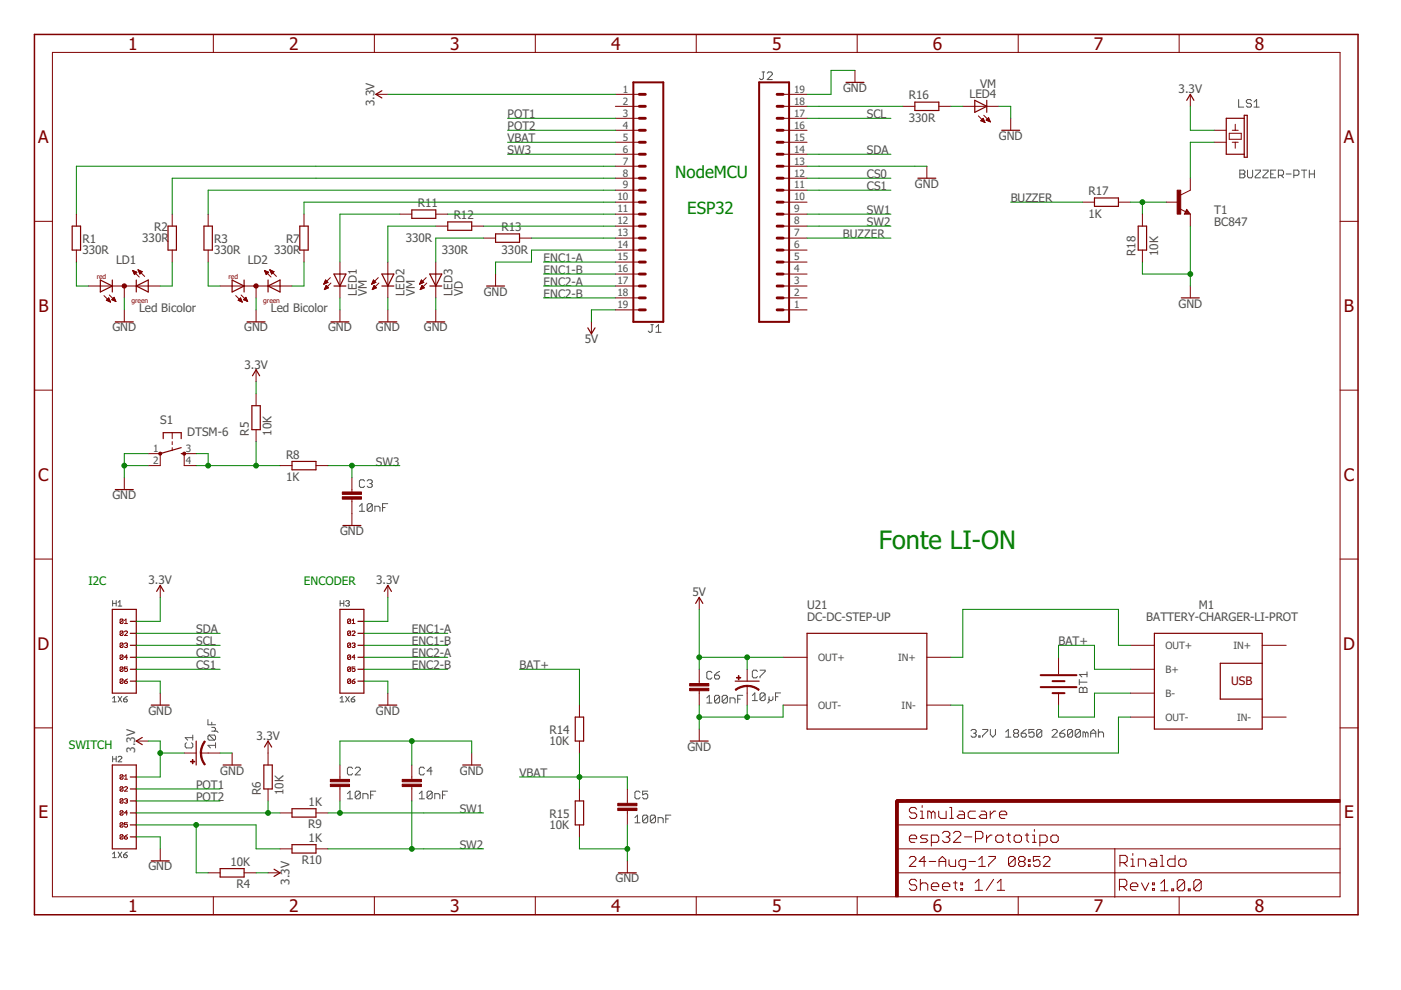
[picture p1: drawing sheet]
<svg xmlns="http://www.w3.org/2000/svg" width="297mm" height="210mm" viewBox="0 0 297 210" stroke-linecap="round" stroke-linejoin="round" font-family="sans-serif">
<g fill="none" stroke="#505050" stroke-width=".21">
<path d="M161.6 15.3h.5M161.8 15.3v1.3l-.2 .3h-.3l-.3-.3M162.7 15.5l.2-.2h.6l.2 .2v.3l-1 1.1h1M262.6 21.1v1.6h1.1M262.9 36.1h.8l.2 .2v.3l-.2 .3 .2 .3v.2l-.2 .3h-.8zM262.9 36.9h.8M264.5 36.1v1.3l.3 .3h.5l.3-.3v-1.3M265.3 21.4l-.2-.3h-.6l-.3 .3v.2l.3 .3h.6l.2 .3v.3l-.2 .2h-.6l-.3-.2M265.9 22.7h1.1M265.9 21.6l.5-.5v1.6M266.1 36.1h1.1v.2l-1.1 1.1v.3h1.1M267.8 36.1h1.1v.2l-1.1 1.1v.3h1.1"/>
<path d="M269.4 36.9h.6M270.5 36.1h-1.1v1.6h1.1M271 37.2h.9l.2-.3v-.6l-.2-.2h-.9v1.6M271.6 37.2l.5 .5M272.7 36.9h1.1M274.3 37.2h.8l.3-.3v-.6l-.3-.2h-.8v1.6M275.9 36.1h1.2M276.5 36.1v1.6M277.6 36.9h1.1M277.6 36.1v1.6M278.7 36.1v1.6M138 68.8h.5"/>
<path d="M138.3 68.8v1.4l-.3 .3h-.3l-.3-.3M139.1 70.5h1.1M139.1 69.4l.5-.6v1.7M76.2 107.3l.6-.5v1.6M76.2 108.4h1.1M77.3 102l-.3-.3h-.5l-.3 .3v1.1l.3 .2h.5l.3-.2M77.9 102l.2-.3h.6l.2 .3v.3l-.2 .2M78.4 102.5h.3M78.7 102.5l.2 .3v.3l-.2 .2h-.6l-.2-.2M78.9 107.1v1.1l-.2 .2h-.6l-.2-.2M78.9 107.1l-.2-.3h-.6l-.2 .3v1.1M78.9 107.1l-1 1.1"/>
<path d="M79.5 108.4v-1.1h.8l.3 .3v.8M81.1 107.6h.6M82.2 106.8h-1.1v1.6M23.9 127.3v1.2M23.9 127.9h.7M24.6 127.3v1.2M25 127.7l.4-.4v1.2M25 128.5h.8M72.1 127.9h.8M72.1 127.3v1.2M72.9 127.3v1.2M73.3 127.5l.2-.2h.4l.2 .2-.2 .4"/>
<path d="M73.7 127.9h.2M73.9 127.9l.2 .2-.2 .4h-.4l-.2-.2M23.9 148l.4-.3v1.1M23.9 148.8h.7M25 147.7l.8 1.1M25.8 147.7l-.8 1.1M26.2 148.2h.6l.2 .4-.2 .2h-.4l-.2-.2zM27 147.7l-.8 .5M39.5 157.5l-.2 .3v.5l.2 .3h1.1l.3-.3v-.5l-.3-.3M40.9 155.9v1M40.9 156.4h-1.6l.5 .5M44.1 152.6v1.1h1.6"/>
<path d="M44.3 155.9h1.1l.3 .2v.6l-.3 .2M44.3 155.9l-.2 .2v.6l.2 .2h1.1M44.3 155.9l1.1 1M44.9 154.2h.5l.3 .3v.2l-.3 .3M44.9 155h1.1l.2 .3M44.9 153.1v.6M45.7 158h-1.6l.5 .6M45.7 157.5v1.1M72.1 148.8h.8M72.1 148l.4-.3v1.1M73.3 147.7l.8 1.1M74.1 147.7l-.8 1.1"/>
<path d="M74.5 148.2h.5l.2 .4-.2 .2h-.3l-.2-.2zM75.2 147.7l-.7 .5M149.9 148l.5-.6v1.7M149.9 149.1h1M150.9 142.6l-.2-.3h-.6l-.2 .3v1.1l.2 .3h.6l.2-.3M151.5 143.2h.8l.3 .2v.3l-.3 .3h-.5l-.3-.3zM152.6 147.7v1.1l-.3 .3h-.5l-.3-.3M152.6 147.7l-.3-.3h-.5l-.3 .3v1.1M152.6 147.7l-1.1 1.1M152.6 142.3l-1.1 .9M154.2 147.7v1.1l-.3 .3h-.5l-.3-.3M154.2 147.7l-.3-.3h-.5l-.3 .3v1.1"/>
<path d="M154.2 147.7l-1.1 1.1M154.8 149.1v-1.1h.8l.3 .2v.9M156.4 148.2h.6M157.5 147.4h-1.1v1.7M159.5 147.5l.5-.6v1.6M159.5 148.5h1.1M160.6 142.4l-.3-.3h-.5l-.3 .3v1l.3 .3h.5l.3-.3M161.1 142.1h1.1v.3l-1.1 1v.3M162.2 147.2v1.1l-.3 .2h-.5l-.3-.2M162.2 147.2l-.3-.3h-.5l-.3 .3v1.1M162.2 147.2l-1.1 1.1M163 147.7v1.1l-.2 .3"/>
<path d="M163.9 147.7v.6l-.3 .2h-.3l-.3-.2M164.4 147.7h.6M165.5 146.9h-1.1v1.6M205.9 154.9l.2-.2h.6l.3 .2v.3l-.3 .3M206.4 155.5h.3M206.7 155.5l.3 .2v.3l-.3 .3h-.6l-.2-.3M207.5 156h.3v.3h-.3zM208.3 154.7h1.1v.2l-1.1 1.1v.3M210 154.7v1l.5 .6 .6-.6v-1M213.2 156.3h1.1M213.2 155.2l.6-.5v1.6M215.2 155.5l-.3-.3v-.3l.3-.2h.5l.3 .2v.3l-.3 .3"/>
<path d="M215.2 155.5h.5M215.2 155.5l-.3 .2v.3l.3 .3h.5l.3-.3v-.3l-.3-.2M216.5 155.5h.8l.3 .2v.3l-.3 .3h-.5l-.3-.3zM217.6 154.7l-1.1 .8M219.2 154.7h-1.1v.8l.6-.3h.3l.2 .3v.5l-.2 .3h-.6l-.3-.3M220.9 154.9l-.3-.2h-.5l-.3 .2v1.1M220.9 154.9v1.1l-.3 .3h-.5l-.3-.3M220.9 154.9l-1.1 1.1M223.1 154.9l.2-.2h.6l.3 .2v.3l-1.1 1.1h1.1M224.7 155.5h.8l.3 .2v.3l-.3 .3h-.5l-.3-.3zM225.8 154.7l-.6 .2-.5 .6M227.4 154.9l-.2-.2h-.6l-.3 .2v1.1"/>
<path d="M227.4 154.9v1.1l-.2 .3h-.6l-.3-.3M227.4 154.9l-1.1 1.1M228.8 146l.3-.3h.3l.2 .3 .3-.3h.3l.3 .3v.8h-1.7zM228.8 144.1v1.1M228.8 144.6h1.7M229.1 154.9l-.3-.2h-.6l-.2 .2v1.1M229.1 154.9v1.1l-.3 .3h-.6l-.2-.3M229.1 154.9l-1.1 1.1M229.6 146v.8M230.1 155.5l-.2-.3h-.3v1.1M230.1 155.5v.8M230.1 155.5l.3-.3 .3 .3v.8"/>
<path d="M230.5 142.5v1M230.5 143h-1.7l.6 .5M231.2 155.5h1.1M231.2 156.3v-1.1l.6-.5 .5 .5v1.1M232.9 155.5l.3-.3h.5l.3 .3v.8M232.9 154.7v1.6M23.9 160.4v1.1M23.9 160.9h.7M24.6 160.4v1.1M25 160.5l.2-.1h.4l.2 .1v.2l-.8 .8h.8M73.7 168.3l.5-.6v1.7M73.7 169.4h1.1"/>
<path d="M74.8 162.9l-.3-.2h-.6l-.2 .2v1.1l.2 .3h.6l.3-.3M75.3 162.9l.3-.2h.5l.3 .2v.3l-1.1 1.1h1.1M76.4 168v1.1l-.3 .3h-.5l-.3-.3M76.4 168l-.3-.3h-.5l-.3 .3v1.1M76.4 168l-1.1 1.1M76.9 169.4v-1.1h.8l.3 .3v.8M78.6 168.6h.5M79.7 167.7h-1.1v1.7M88.9 169.4h1.1M88.9 168.3l.6-.6v1.7M90 162.9l-.3-.2h-.5l-.3 .2v1.1l.3 .3h.5l.3-.3M91.6 168v1.1l-.2 .3h-.6l-.2-.3"/>
<path d="M91.6 168l-.2-.3h-.6l-.2 .3v1.1M91.6 168l-1 1.1M91.6 163.5h-1l.8-.8v1.6M92.2 169.4v-1.1h.8l.3 .3v.8M93.8 168.6h.6M94.9 167.7h-1.1v1.7M134.6 173.4l.5-.6v1.7M134.6 174.5h1.1M135.7 168l-.3-.3h-.5l-.3 .3v1.1l.3 .3h.5l.3-.3M137.3 167.7h-1.1v.9l.6-.3h.3l.2 .3v.5l-.2 .3h-.6l-.3-.3M137.3 173.1v1.1l-.2 .3h-.6l-.3-.3M137.3 173.1l-.2-.3h-.6l-.3 .3v1.1"/>
<path d="M137.3 173.1l-1.1 1.1M139 173.1v1.1l-.3 .3h-.5l-.3-.3M139 173.1l-.3-.3h-.5l-.3 .3v1.1M139 173.1l-1.1 1.1M139.5 174.5v-1.1h.8l.3 .2v.9M141.2 173.6h.5M142.2 172.8h-1v1.7M23.9 181.1l.4-.4v1.1M23.9 181.8h.7M25 180.7l.8 1.1M25.8 180.7l-.8 1.1M26.2 181.3h.6l.2 .3-.2 .2h-.4l-.2-.2z"/>
<path d="M27 180.7l-.8 .6"/>
</g>
<g fill="#800000" stroke="#800000" stroke-width=".21">
<path d="M189.9 169.8h.6v20.3h-.6z"/>
<path d="M190.1 169.5h94v.6h-94z"/>
<path d="M249.6 40.3h.7v5.1h-.7z"/>
<path d="M72.6 105.3h4v.5h-4z"/>
<path d="M72.6 104.3h4v.5h-4z"/>
<path d="M70 166.3h4.1v.5h-4.1z"/>
<path d="M70 165.2h4.1v.6h-4.1z"/>
<path d="M85.3 166.3h4v.5h-4z"/>
<path d="M85.3 165.2h4v.6h-4z"/>
<path d="M156.2 143.6h.9v.2h-.9z"/>
<path d="M156.5 143.3h.2v.8h-.2z"/>
<path d="M40.8 161h.1v.9h-.1z"/>
<path d="M40.4 161.4h.9v.1h-.9z"/>
<path d="M146.2 145.9h4.1v.6h-4.1z"/>
<path d="M146.2 144.9h4.1v.5h-4.1z"/>
<path d="M131 171.3h4v.6h-4z"/>
<path d="M131 170.3h4v.5h-4z"/>
</g>
<g fill="none" stroke="#800000" stroke-width=".21">
<path d="M11.1 11.1h273v179h-273zM45.2 7.3v3.8M79.4 7.3v3.8M113.5 7.3v3.8M147.6 7.3v3.8M181.3 14.9v2.6M181.7 7.3v3.8M215.9 7.3v3.8M250 7.3v3.8M79.7 20h2.5M130.5 22.5h5.1M130.5 27.6h5.1"/>
<path d="M130.5 30.2h5.1M130.5 20h5.1M130.5 25.1h5.1M130.5 32.7h5.1M130.5 35.2h5.1M130.5 37.8h5.1M166 22.5h5.1M166 27.6h5.1M166 30.2h5.1M166 20h5.1M166 25.1h5.1M166 32.7h5.1"/>
<path d="M166 35.2h5.1M166 37.8h5.1M191.4 22.5h2.6M196.5 35.2v2.6M199.1 22.5h2.5M204.1 22.5h7.7M207.4 24.6l1.4 1.4M207.9 25.6l.9 .4M207.9 25.6l.5-.5 .4 .9M208 25.6h.7M208 25.5h.6M208.2 25.4h.4"/>
<path d="M208.3 25.7h.4M208.3 25.3h.2M208.4 25.1h.1M208.5 25.8h.3M208.6 24.4l1.4 1.4M208.8 26h.1M209.1 25.5l.5-.5 .4 .8zM209.1 25.5h.7M209.2 25.4h.6M209.3 25.3h.4M209.4 25.6h.5M209.4 25.1h.3"/>
<path d="M209.5 25h.1M209.7 25.7h.2M214.3 25.1v2.5M252.4 20v2.5M252.4 37.8v2.5l-2.1 1M257.5 27.6h2.5M257.5 30.2h2.5M260.6 28.3h2.6v1.2h-2.6zM261.3 27.6h1.2M261.3 30.2h1.2M261.9 26.4v1.2M261.9 30.2v1.2"/>
<path d="M7.3 46.9h3.8M16.2 45.4v2.5M16.2 53v2.6M28.1 57.3l1.4 1.4M28.1 57.3l.9 .4-.5 .5zM28.2 57.4h.2M28.2 57.6h.5M28.3 57.7h.7M28.3 57.8h.6M28.4 57.9h.4M28.4 58h.3M28.5 58.2h.1"/>
<path d="M29.3 57.2l1.4 1.4M29.3 57.2l.9 .4-.5 .5zM29.3 57.2h.1M29.3 57.3h.2M29.4 57.4h.4M29.4 57.6h.7M29.5 57.7h.6M29.5 57.8h.5M29.6 57.9h.2M29.6 58h.1M36.5 45.4v2.5M36.5 53v2.6"/>
<path d="M44.1 45.4v2.5M44.1 53v2.6M56.1 57.3l1.4 1.4M56.1 57.3l.9 .4-.5 .5zM56.1 57.4h.2M56.2 57.6h.4M56.2 57.7h.7M56.3 57.8h.6M56.3 57.9h.4M56.4 58h.2M56.4 58.2h.1M57.2 57.2h.1"/>
<path d="M57.2 57.2l1.4 1.4M57.2 57.2l.9 .4-.5 .5zM57.3 57.3h.2M57.3 57.4h.5M57.4 57.6h.7M57.4 57.7h.6M57.5 57.8h.4M57.5 57.9h.3M57.6 58h.1M64.5 45.4v2.5M64.5 53v2.6M68.7 60h.6"/>
<path d="M68.8 59.9h.7M68.9 59.7h.5M68.9 59.6h.4M69 59.5h.2M69 59.4h.1M69 59.4l-.4 .9M69 59.4l.5 .5-.9 .4M70 58.9l-1.4 1.4M72.1 55.6v7.6M78.9 60h.5M79 59.9h.7M79 59.7h.5"/>
<path d="M79.1 59.6h.3M79.1 59.5h.2M79.2 59.4h.1M79.2 59.4l-.4 .9M79.2 59.4l.5 .5-.9 .4M80.2 58.9l-1.4 1.4M82.2 55.6v7.6M84.8 45.4h2.5M89.1 60h.5M89.1 59.9h.7M89.2 59.7h.5M89.2 59.6h.4"/>
<path d="M89.3 59.5h.2M89.3 59.4h.1M89.3 59.4l-.3 .9M89.3 59.4l.6 .5-.9 .4M90.4 58.9l-1.4 1.4M92.4 55.6v7.6M92.4 45.4h2.5M92.4 47.9h2.5M100 47.9h2.5M102.5 50.5h2.6M105.1 58.1v2.5M110.2 50.5h2.5"/>
<path d="M130.5 45.4h5.1M130.5 47.9h5.1M130.5 50.5h5.1M130.5 42.9h5.1M130.5 40.3h5.1M130.5 53h5.1M130.5 55.6h5.1M130.5 58.1h5.1M166 45.4h5.1M166 47.9h5.1M166 50.5h5.1M166 42.9h5.1"/>
<path d="M166 40.3h5.1M166 53h5.1M166 55.6h5.1M166 58.1h5.1M229.5 42.9h2.6M237.1 42.9h2.6M242.2 45.4v2.5M242.2 53v2.6M247.3 42.9h2.5M250.1 44.3l1.3 .6M251.6 44.4l.8 1h-1.3zM252.4 45.4v2.5"/>
<path d="M284.1 46.9h3.8M18.7 60.6h15.3M22 62.7l1.4 1.4M22.5 63.7l.6-.5 .3 .9zM22.6 63.7h.7M22.6 63.6h.6M22.8 63.5h.4M22.9 63.4h.2M22.9 63.8h.4M23 63.2h.1M23.2 62.5l1.4 1.4M23.2 64h.2"/>
<path d="M23.7 63.5l.5-.5 .4 .9zM23.8 63.5h.6M23.8 63.6h.6M23.9 63.4h.4M24 63.2h.3M24.1 63.7h.4M24.1 63.1h.1M24.4 63.8h.1M26.4 60.6v2.6M26.4 65.7v2.5M46.7 60.6h15.2M50 62.7l1.4 1.4"/>
<path d="M50.5 63.7l.5-.5 .4 .9zM50.6 63.7h.6M50.6 63.6h.6M50.7 63.5h.4M50.8 63.4h.3M50.8 63.8h.5M50.9 63.2h.1M51.1 62.5l1.4 1.4M51.1 64h.2M51.6 63.5l.5-.5 .4 .9zM51.7 63.5h.6M51.7 63.6h.7"/>
<path d="M51.8 63.4h.5M51.9 63.2h.3M52 63.7h.4M52.1 63.1h.1M52.3 63.8h.2M54.3 60.6v2.6M54.3 65.7v2.5M54.3 78.4v2.5M68.6 60.2h.1M68.7 60.1h.3M68.8 61.3h.2M68.9 61.2h.4"/>
<path d="M68.9 61.1h.6M69 60.9h.6M69 60.8h.5M69.1 60.7h.2M69.1 60.6h.1M69.2 60.5l.5 .5-.9 .4zM70.2 60l-1.4 1.4M72.1 65.7v2.5M78.8 60.2h.1M78.9 60.1h.2M79 61.3h.1M79 61.2h.4"/>
<path d="M79.1 61.1h.6M79.1 60.9h.6M79.2 60.8h.4M79.2 60.7h.3M79.3 60.6h.1M79.3 60.5l.5 .5-.9 .4zM80.3 60l-1.4 1.4M82.2 65.7v2.5M89 60.2h.1M89 60.1h.3M89.1 61.3h.2M89.2 61.2h.4"/>
<path d="M89.2 61.1h.7M89.3 60.9h.6M89.3 60.8h.5M89.4 60.7h.3M89.4 60.6h.1M89.5 60.5l.5 .5-.9 .4zM90.5 60l-1.4 1.4M92.4 65.7v2.5M125.4 68.2v2.6M130.5 60.6h5.1M130.5 63.2h5.1M130.5 65.7h5.1"/>
<path d="M166 60.6h5.1M166 63.2h5.1M166 65.7h5.1M252.4 60.6v2.6M7.3 82.7h3.8M31.4 96.2h2.6v2.5h-2.6M36.5 91.7v1.3M36.5 93.6v.7M36.5 94.9v.6M41.6 96.2h-2.5v2.5h2.5M54.3 83.5v2.5M54.3 91.1v2.5"/>
<path d="M59.4 98.7h2.5M67 98.7h2.5M284.1 82.7h3.8M7.3 118.5h3.8M26.4 101.3v2.5M74.6 101.3v3M74.6 105.8v5.6M284.1 118.5h3.8M26.1 131.4l-.2-.1h-.3l-.1 .1v.6M26.1 134l-.2-.2h-.3l-.1 .2v.6M26.1 136.5l-.2-.2h-.3l-.1 .2v.6M26.1 139l-.2-.1h-.3l-.1 .1v.7"/>
<path d="M26.1 131.4v.6l-.2 .2h-.3l-.1-.2M26.1 134v.6l-.2 .1h-.3l-.1-.1M26.1 136.5v.6l-.2 .2h-.3l-.1-.2M26.1 139v.7l-.2 .1h-.3l-.1-.1M26.1 131.4l-.6 .6M26.1 134l-.6 .6M26.1 136.5l-.6 .6M26.1 139l-.6 .7M26.4 132.2h.6M26.4 131.6l.3-.3v.9M26.4 134l.1-.2 .5 .2-.6 .7h.6M26.4 136.5l.1-.2h.4l.1 .2-.1 .3"/>
<path d="M26.7 136.8h.2M26.9 136.8l.1 .2-.1 .3h-.4l-.1-.2M27 139.4h-.6l.5-.5v.9M34 124.1v2.6M74.3 131.4l-.1-.1h-.3l-.2 .1v.6M74.3 131.4v.6l-.1 .2-.5-.2M74.3 134l-.1-.2h-.3l-.2 .2v.6M74.3 134v.6l-.1 .1-.5-.1M74.3 136.5l-.1-.2h-.3l-.2 .2v.6M74.3 136.5v.6l-.1 .2-.5-.2M74.3 139l-.1-.1h-.3l-.2 .1v.7M74.3 139v.7l-.1 .1-.5-.1"/>
<path d="M74.3 131.4l-.6 .6M74.3 134l-.6 .6M74.3 136.5l-.6 .6M74.3 139l-.6 .7M74.7 132.2h.6M74.7 134l.1-.2h.3l.2 .2-.6 .7h.6M74.7 136.5l.1-.2h.3l.2 .2-.2 .3M74.7 131.6l.3-.3v.9M75 136.8h.1M75.1 136.8l.2 .2-.2 .3h-.3l-.1-.2M75.3 139.4h-.6l.4-.5v.9M82.2 124.1v2.6"/>
<path d="M148.3 126.7v2.5M166 139.4h5.1M196.5 139.4h5.1M224.4 139.4v3.5M239.7 136.8h5.1M267.6 136.8h5.1M7.3 154.3h3.8M26.1 141.6l-.2-.2h-.3l-.1 .2v.6M26.1 144.1l-.2-.1h-.3l-.1 .1v.6M26.1 141.6v.6l-.2 .2h-.3l-.1-.2M26.1 144.1v.6l-.2 .2h-.3l-.1-.2M26.1 141.6l-.6 .6"/>
<path d="M26.1 144.1l-.6 .6M26.4 144.4h.5l.1 .3-.5 .2zM27 141.4h-.6v.5l.3-.2 .3 .2-.1 .5h-.4l-.1-.2M27 144l-.6 .4M28.9 157.1h2.5M34 147v2.5M39.1 159.7h2.5M42.6 159.7h4.1M49.2 159.7v2.5M56.8 157.1v5.1M74.3 141.6l-.1-.2h-.3l-.2 .2v.6M74.3 141.6v.6l-.1 .2-.5-.2"/>
<path d="M74.3 144.1l-.1-.1h-.3l-.2 .1v.6M74.3 144.1v.6l-.1 .2-.5-.2M74.3 141.6l-.6 .6M74.3 144.1l-.6 .6M74.7 144.4h.4l.2 .3-.2 .2h-.3zM75.3 141.4h-.6v.5l.4-.2 .2 .5-.2 .2h-.3l-.1-.2M75.3 144l-.6 .4M82.2 147v2.5M100 159.7v2.5M122.9 149.5v2.5M122.9 157.1v2.6M148.3 141.9v3"/>
<path d="M148.3 146.5v3M148.3 154.6v2.5M158.4 141.9v2.5M158.4 145.4v4.1M166 149.5h5.1M196.5 149.5h5.1M224.4 147v2.5M239.7 152h5.1M239.7 141.9h5.1M239.7 147h5.1M267.6 152h5.1M284.1 154.3h3.8"/>
<path d="M26.1 164.4l-.2-.1-.4 .1v.7M26.1 167l-.2-.2-.4 .2v.6M26.1 169.5l-.2-.1-.4 .1v.6M26.1 172l-.2-.1-.4 .1v.7M26.1 174.6l-.2-.2-.4 .2v.6M26.1 177.1l-.2-.1-.4 .1v.7M26.1 164.4v.7l-.2 .1-.4-.1M26.1 167v.6l-.2 .1-.4-.1M26.1 169.5v.6l-.2 .2-.4-.2M26.1 172v.7l-.2 .1-.4-.1M26.1 174.6v.6l-.2 .2-.4-.2M26.1 177.1v.7l-.2 .1-.4-.1"/>
<path d="M26.1 164.4l-.6 .7M26.1 167l-.6 .6M26.1 169.5l-.6 .6M26.1 172l-.6 .7M26.1 174.6l-.6 .6M26.1 177.1l-.6 .7M26.4 177.4h.5l.1 .4-.5 .1zM26.4 164.6l.3-.3v.9M26.4 167l.1-.2 .5 .2v.1l-.6 .6h.6M26.4 169.5l.5-.1 .1 .1-.1 .3M26.4 165.2h.6M26.7 169.8h.2"/>
<path d="M26.9 169.8l.1 .2-.1 .3-.5-.2M27 172.4h-.6l.5-.5v.9M27 174.4h-.6v.5l.3-.1 .3 .1v.3l-.1 .2-.5-.2M27 177l-.6 .4M34 180v2.5M56.8 167.3v2.5M59.4 180h2.5M59.4 172.4h2.5M67 180h2.5M67 172.4h2.5M72.1 162.2v3M72.1 166.8v3"/>
<path d="M87.3 162.2v3M87.3 166.8v3M122.9 167.3v2.5M122.9 174.9v2.5M133 167.3v3M133 171.9v3M190.2 180h93.9M190.2 174.9h93.9M192.8 177.8h1.6v-.4l-.4-.3h-.8l-.4 .3v.8l.4 .4h.8M194.4 171.6l-.4-.4h-.8l-.4 .4v.4l.4 .4h.8l.4 .3v.4l-.4 .4h-.8l-.4-.4M195.1 173.5h.8M195.1 172h.4v1.5"/>
<path d="M195.5 170.8v.4M196.7 177.1h-1.2l-.4 .3 .4 .4h.8l.4 .4-.4 .4h-1.2M197.5 178.6h1.1l.4-.4v-.8l-.4-.3h-1.1v2.3M197.5 172.4v1.1M197.5 172.4l-.4-.4h-.4v1.5M197.5 172.4l.4-.4 .3 .4v1.1M199 172v1.1l.4 .4h1.2v-1.5M199.8 176.7l.4-.4h.8l.4 .4v.4l-.4 .3M200.6 177.4h.4M201 177.4l.4 .4v.4l-.4 .4h-.8l-.4-.4M201.4 171.2h.4v2.3M201.4 173.5h.7"/>
<path d="M202.1 176.7l.4-.4h.8l.4 .4v.4l-1.6 1.5h1.6M203.3 172h.8l.4 .4v1.1h-1.2l-.4-.4 .4-.4h1.2M204.5 177.4h1.6M206.8 177.8h1.2l.4-.4v-.7l-.4-.4h-1.2v2.3M206.8 172h-1.1l-.4 .4v.7l.4 .4h1.1M208 172h.8l.4 .4v1.1h-1.2l-.4-.4 .4-.4h1.2M209.2 177.1v1.5M210 172v1.5M210.3 177.1h-.3l-.8 .7M211.1 177.4l.4-.3h.8l.4 .3v.8l-.4 .4h-.8l-.4-.4zM211.1 172h-.4l-.7 .7M211.9 172.7h1.5v-.3l-.3-.4h-.8l-.4 .4v.7l.4 .4h.8"/>
<path d="M213.4 177.1h.8M213.8 176.7v1.5l.4 .4M215 177.4l.4-.3h.8l.4 .3v.8l-.4 .4h-.8l-.4-.4zM217.4 177.1h.7M217.7 176.7v1.5l.4 .4M218.9 178.6h.8M218.9 177.1h.4v1.5M219.3 175.9v.4M220.5 178.6h1.1l.4-.4v-.8l-.4-.3h-1.1v2.3M222.8 177.4l.4-.3h.8l.4 .3v.8l-.4 .4h-.8l-.4-.4zM236.4 180v10.2M44.1 185.1h2.6"/>
<path d="M45.2 190.1v3.9M51.8 185.1h2.5M56.8 185.1h2.6M79.4 190.1v3.9M113.5 190.1v3.9M133 182.5v2.6M147.6 190.1v3.9M181.7 190.1v3.9M190.2 185.1h93.9M192.8 181.9l.3-.3h.7l.4 .3v.4l-1.4 1.4h1.4M194.4 186.8l-.4-.4h-.8l-.4 .4v.4l.4 .4h.8l.4 .4v.4l-.4 .4h-.8l-.4-.4M195.1 186.4v2.4"/>
<path d="M195.1 187.6l.4-.4h.8l.4 .4v1.2M196.3 182.6h-1.4l1-1v2.1M197 182.6h1.4M197.5 188h1.5v-.4l-.4-.4h-.7l-.4 .4v.8l.4 .4h.7M199.1 182.6h1.4M199.1 183.7v-1.4l.7-.7 .7 .7v1.4M199.8 188h1.6v-.4l-.4-.4h-.8l-.4 .4v.8l.4 .4h.8M201.2 182.3v1l.3 .4h1.1v-1.4M202.1 187.2h.8M202.5 186.8v1.6l.4 .4M203.7 187.2h.4v.4h-.4zM203.7 188.4h.4v.4h-.4z"/>
<path d="M204.7 183.7h-1l-.4-.4v-.7l.4-.3h1v1.7l-.3 .4h-.4M205.4 182.6h1.4M206.8 187.2l.7-.8v2.4M206.8 188.8h1.5M207.5 183.7h1.4M207.5 182.3l.7-.7v2.1M209.6 181.6h1.4v.3l-1.4 1.4v.4M210.7 186.4l-1.6 2.4M211.4 188.8h1.6M211.4 187.2l.8-.8v2.4M215.2 181.9l-.3-.3h-.7l-.4 .3v1.4M215.2 181.9v1.4l-.3 .4h-.7l-.4-.4"/>
<path d="M215.2 181.9l-1.4 1.4M215.9 190.1v3.9M216.3 182.6l-.4 .4v.3l.4 .4h.7l.3-.4v-.3l-.3-.4M216.3 182.6l-.4-.3v-.4l.4-.3h.7l.3 .3v.4l-.3 .3M216.3 182.6h.7M218 183.3h.4v.4h-.4zM218 182.3h.4v.3h-.4zM220.5 181.6h-1.4v1l.7-.3h.4l.3 .3v.7l-.3 .4h-.8l-.3-.4M221.2 181.9l.4-.3h.6l.4 .3v.4l-1.4 1.4h1.4M237.3 188h1.2l.4-.4v-.8l-.4-.4h-1.2v2.4M237.4 182.9h1.2l.4-.4v-.8l-.4-.3h-1.2v2.3M238.1 188l.8 .8"/>
<path d="M238.2 182.9l.8 .8M239.7 188h1.5v-.4l-.3-.4h-.8l-.4 .4v.8l.4 .4h.8M239.8 182.1h.4v1.6M239.8 183.7h.8M240.2 181v.4M241.3 183.7v-1.6h1.2l.4 .4v1.2M242 187.2l.8 1.6 .8-1.6M244.1 182.1h.7l.4 .4v1.2h-1.1l-.4-.4 .4-.4h1.1M244.3 188.4h.5v.4h-.5zM244.3 187.2h.5v.4h-.5zM246 181.4h.4v2.3M246 183.7h.8"/>
<path d="M246.1 187.3l.8-.8v2.4M246.1 188.9h1.5M248.4 188.5h.4v.4h-.4zM249.1 181.4v2.3h-1.1l-.4-.4v-.8l.4-.4h1.1M250 190.1v3.9M250.3 182.1h.8l.4 .4v.8l-.4 .4h-.8l-.4-.4v-.8zM251.2 186.9v1.6l-.4 .4h-.8l-.4-.4M251.2 186.9l-.4-.4h-.8l-.4 .4v1.6M251.2 186.9l-1.6 1.6M251.9 188.5h.4v.4h-.4zM254.7 186.9v1.6l-.4 .4h-.8l-.4-.4M254.7 186.9l-.4-.4h-.8l-.4 .4v1.6"/>
<path d="M254.7 186.9l-1.6 1.6"/>
</g>
<g fill="none" stroke="#800000" stroke-width=".61">
<path d="M135.6 25.1h1.2M135.6 22.5h1.2M135.6 20h1.2M135.6 30.2h1.2M135.6 27.6h1.2M135.6 32.7h1.2M135.6 35.2h1.2M135.6 37.8h1.2M164.8 25.1h1.2M164.8 22.5h1.2M164.8 20h1.2M164.8 30.2h1.2"/>
<path d="M164.8 27.6h1.2M164.8 32.7h1.2M164.8 35.2h1.2M164.8 37.8h1.2M135.6 40.3h1.2M135.6 42.9h1.2M135.6 50.5h1.2M135.6 47.9h1.2M135.6 45.4h1.2M135.6 55.6h1.2M135.6 53h1.2M135.6 58.1h1.2"/>
<path d="M164.8 40.3h1.2M164.8 42.9h1.2M164.8 50.5h1.2M164.8 47.9h1.2M164.8 45.4h1.2M164.8 55.6h1.2M164.8 53h1.2M164.8 58.1h1.2M135.6 60.6h1.2M135.6 63.2h1.2M135.6 65.7h1.2M164.8 60.6h1.2"/>
<path d="M164.8 63.2h1.2M164.8 65.7h1.2M191.4 169.8h-1.2v1.3"/>
</g>
<path d="M7.3 7.3h280.6v186.7h-280.6z" fill="none" stroke="#800000" stroke-width=".32"/>
<g fill="none" stroke="#800000" stroke-width=".25">
<path d="M81 19.2l-1.3 .8 1.3 .8M179.4 17.5h3.8M194 21.7h5.1v1.7h-5.1zM194.6 37.8h3.8M206.7 21.3l2.5 1.2-2.5 1.3zM209.2 21.3v2.5M212.4 27.6h3.8M251.6 21.3l.8-1.3 .7 1.3M263.8 25.1h-3.8v7.6h3.8M263.8 24.4h.6v8.9h-.6zM15.3 47.9h1.8v5.1h-1.8zM21.3 59.4l2.5 1.2-2.5 1.3z"/>
<path d="M23.8 59.4v2.5M28.9 59.4v2.5M35.6 47.9h1.8v5.1h-1.8zM43.2 47.9h1.8v5.1h-1.8zM49.2 59.4l2.6 1.2-2.6 1.3zM51.8 59.4v2.5M56.8 59.4v2.5M63.6 47.9h1.7v5.1h-1.7zM70.8 58.1h2.5l-1.2 2.5zM81 58.1h2.5l-1.3 2.5zM87.3 44.5h5.1v1.8h-5.1zM91.1 58.1h2.6l-1.3 2.5z"/>
<path d="M94.9 47.1h5.1v1.7h-5.1zM105.1 49.6h5.1v1.8h-5.1zM232.1 42h5v1.8h-5zM241.3 47.9h1.8v5.1h-1.8zM251.6 44.9l.1 .2h-.3l.2-.5 .5 .7h-.7M24.4 68.2h3.9M28.9 60.6l2.5-1.2v2.5zM52.4 68.2h3.8M53.5 79.7l.8-1.3 .8 1.3M56.8 60.6l2.6-1.2v2.5zM70.2 68.2h3.8M70.8 60.6h2.5"/>
<path d="M80.3 68.2h3.8M81 60.6h2.5M90.5 68.2h3.8M91.1 60.6h2.6M103.2 60.6h3.8M124.6 69.5l.8 1.3 .8-1.3M250.5 63.2h3.8M34.6 93v-1.3h3.8v1.3M38.4 96.2h.7M38.4 94.9l-4.4 1.3M53.4 86h1.8v5.1h-1.8zM61.9 97.8h5.1v1.8h-5.1z"/>
<path d="M24.4 103.8h3.9M72.7 111.4h3.8M23.8 129.2h5.1v17.8h-5.1zM27.6 131.7h1.3M27.6 134.3h1.3M27.6 136.8h1.3M27.6 139.4h1.3M33.2 125.4l.8-1.3 .7 1.3M72.1 129.2h5.1v17.8h-5.1zM75.9 131.7h1.3M75.9 134.3h1.3M75.9 136.8h1.3"/>
<path d="M75.9 139.4h1.3M81.5 125.4l.7-1.3 .8 1.3M147.5 127.9l.8-1.2 .7 1.2M171.1 134.3h25.4v20.3h-25.4zM244.8 134.3h22.8v20.3h-22.8zM27.6 141.9h1.3M27.6 144.4h1.3M30.2 156.4l-1.3 .7 1.3 .8M32.1 149.5h3.8M41.6 157.1v5.1M56.1 158.4l.7-1.3 .8 1.3M75.9 141.9h1.3"/>
<path d="M75.9 144.4h1.3M80.3 149.5h3.8M122 152h1.7v5.1h-1.7zM146.3 157.1h3.9M155.9 144.4h5.1M267.6 140.6h-8.9v7.6h8.9M23.8 162.2h5.1v17.8h-5.1zM27.6 164.7h1.3M27.6 167.3h1.3M27.6 169.8h1.3M27.6 172.4h1.3M27.6 174.9h1.3"/>
<path d="M27.6 177.4h1.3M47.3 162.2h3.8M55.9 162.2h1.8v5.1h-1.8zM61.9 171.5h5.1v1.7h-5.1zM61.9 179.1h5.1v1.8h-5.1zM98.1 162.2h3.8M122 169.8h1.7v5.1h-1.7zM32.1 182.5h3.8M46.7 184.2h5.1v1.7h-5.1zM58.1 184.3l1.3 .8-1.3 .7M131.1 185.1h3.8"/>
</g>
<g fill="#800000" stroke="#800000" stroke-width=".21">
<path d="M26 60.4a.46 .46 0 0 1 .7-.1 .46 .46 0 0 1-.1 .7 .46 .46 0 0 1-.7-.4h.5h-.5z" fill-rule="evenodd"/>
<path d="M53.9 60.4a.46 .46 0 0 1 .7 0 .46 .46 0 0 1-.2 .7 .46 .46 0 0 1-.6-.5l.5 .1-.5-.1z" fill-rule="evenodd"/>
<path d="M158.4 145.3l1.4 .2 1.2 .7-.2 .2-1.4-.7-1-.1z" fill-rule="evenodd"/>
<path d="M155.9 146.2l1.2-.7 1.3-.2v.3l-1 .1-1.4 .7z" fill-rule="evenodd"/>
<path d="M43.3 157.1l.2 .1-.6 1.4-.2 1.1h-.2l.2-1.4z" fill-rule="evenodd"/>
<path d="M42.5 159.7h.2l.2 1 .6 1.4-.2 .1-.6-1.2z" fill-rule="evenodd"/>
<circle cx="34" cy="96.2" r=".33"/>
<circle cx="39" cy="96.2" r=".33"/>
</g>
<path d="M134.3 17.5h6.3v50.7h-6.3zM161 17.5h6.3v50.7h-6.3zM220.6 143.2h7.6M220.6 145.7h7.6M223.2 144.4h2.5M223.2 147h2.5" fill="none" stroke="#800000" stroke-width=".42"/>
<g fill="none" stroke="#008000" stroke-width=".21">
<path d="M181.3 14.9h-5.1v5.1h-5.1M82.2 20h48.3M107.6 27.6h22.9M107.6 25.1h22.9M107.6 30.2h22.9M107.6 32.7h22.9M130.5 35.2h-114.3v10.2M130.5 37.8h-94v7.6M171.1 22.5h20.3M171.1 35.2h25.4M171.1 25.1h17.8M171.1 32.7h17.8"/>
<path d="M171.1 37.8h17.8M201.6 22.5h2.5M211.8 22.5h2.5v2.6M252.4 22.5v5.1h5.1M257.5 30.2h-5.1v7.6M16.2 55.6v5h2.5M36.5 55.6v5h-2.5M44.1 55.6v5h2.6M64.5 55.6v5h-2.6M84.8 45.4h-12.7v10.2M92.4 47.9h-10.2v7.7M94.9 45.4h35.6"/>
<path d="M102.5 50.5h-10.1v5.1M102.5 47.9h28M112.7 50.5h17.8M115.2 55.6h15.3M115.2 58.1h15.3M130.5 53h-17.8v2.6h-7.6v2.5M130.5 40.3h-86.4v5.1M130.5 42.9h-66v2.5M171.1 50.5h17.8M171.1 47.9h17.8M171.1 45.4h17.8M171.1 40.3h17.8"/>
<path d="M214.3 42.9h15.2M239.7 42.9h7.6M242.2 42.9v2.5M242.2 55.6v2.5h10.2M252.4 47.9v12.7M26.4 63.2v2.5M54.3 63.2v2.5M72.1 63.2v2.5M82.2 63.2v2.5M92.4 63.2v2.5M115.2 60.6h15.3M115.2 63.2h15.3"/>
<path d="M130.5 65.7h-5.1v2.5M26.4 98.7h5M31.4 96.2h-5v5.1M41.6 96.2h2.5v2.5M41.6 98.7h17.8M54.3 80.9v2.6M54.3 93.6v5.1M69.5 98.7h15.3M74.6 98.7v2.6M28.9 136.8h17.8M28.9 134.3h17.8M28.9 139.4h17.8"/>
<path d="M34 126.7v5h-5.1M77.2 136.8h17.7M77.2 134.3h17.7M77.2 139.4h17.7M82.2 126.7v5h-5M148.3 129.2v12.7M148.3 139.4h17.7M158.4 139.4v2.5M224.4 139.4v-2.6h7.7v5.1h7.6M239.7 136.8h-2.6v-7.6h-33v10.2h-2.5M28.9 144.4h5.1v2.6M28.9 141.9h17.8"/>
<path d="M31.4 157.1h2.6v7.6h-5.1M34 159.7h5.1M46.7 159.7h2.5M77.2 144.4h5v2.6M77.2 141.9h17.7M87.3 157.1v5.1M100 159.7v-2.6h-27.9v5.1M110.2 141.9h12.7v7.6M122.9 159.7v7.6M148.3 149.5v5.1M158.4 149.5v2.5M166 149.5v2.5h-17.7"/>
<path d="M201.6 149.5h2.5v10.2h33v-7.7h2.6M239.7 147h-7.6v5h-7.7v-2.5M28.9 174.9h25.4v5.1h5.1M28.9 177.4h5.1v2.6M28.9 167.3h17.8M28.9 169.8h17.8M28.9 172.4h30.5M41.6 174.9v10.2h2.5M56.8 169.8v2.6M69.5 180h33M69.5 172.4h33M72.1 169.8v2.6"/>
<path d="M87.3 169.8v10.2M110.2 164.7h22.8v2.6M122.9 177.4v2.6h10.1M133 174.9v7.6M54.3 185.1h2.5"/>
</g>
<g fill="#008000" stroke="#008000" stroke-width=".21">
<circle cx="252.4" cy="58.1" r=".51"/>
<circle cx="26.4" cy="98.7" r=".51"/>
<circle cx="87.3" cy="157.1" r=".51"/>
<circle cx="148.3" cy="152" r=".51"/>
<circle cx="158.4" cy="152" r=".51"/>
<circle cx="133" cy="180" r=".51"/>
<circle cx="34" cy="159.7" r=".51"/>
<circle cx="122.9" cy="164.7" r=".51"/>
<circle cx="74.6" cy="98.7" r=".51"/>
<circle cx="72.1" cy="172.4" r=".51"/>
<circle cx="87.3" cy="180" r=".51"/>
<circle cx="242.2" cy="42.9" r=".51"/>
<circle cx="54.3" cy="98.7" r=".51"/>
<circle cx="44.1" cy="98.7" r=".51"/>
<circle cx="56.8" cy="172.4" r=".51"/>
<circle cx="41.6" cy="174.9" r=".51"/>
<circle cx="148.3" cy="139.4" r=".51"/>
<circle cx="158.4" cy="139.4" r=".51"/>
</g>
<text font-size="5.4" fill="#008000" x="186.3" y="116.5">Fonte LI-ON</text>
<g font-size="3.7" fill="#800000">
<text x="27.2" y="10.5">1</text>
<text x="61.3" y="10.5">2</text>
<text x="95.4" y="10.5">3</text>
<text x="129.6" y="10.5">4</text>
<text x="163.7" y="10.5">5</text>
<text x="197.8" y="10.5">6</text>
<text x="231.9" y="10.5">7</text>
<text x="266.1" y="10.5">8</text>
<text x="8.1" y="30.3">A</text>
<text x="284.9" y="30.3">A</text>
<text x="8.1" y="66.1">B</text>
<text x="284.9" y="66.1">B</text>
<text x="8.1" y="101.9">C</text>
<text x="284.9" y="101.9">C</text>
<text x="8" y="137.7">D</text>
<text x="284.8" y="137.7">D</text>
<text x="8.2" y="173.5">E</text>
<text x="285" y="173.5">E</text>
<text x="27.2" y="193.3">1</text>
<text x="61.3" y="193.3">2</text>
<text x="95.4" y="193.3">3</text>
<text x="129.6" y="193.3">4</text>
<text x="163.7" y="193.3">5</text>
<text x="197.8" y="193.3">6</text>
<text x="231.9" y="193.3">7</text>
<text x="266.1" y="193.3">8</text>
</g>
<g font-size="3.6" fill="#008000">
<text x="143.2" y="37.8">NodeMCU</text>
<text x="145.7" y="45.4">ESP32</text>
</g>
<g font-size="2.5" fill="#505050">
<text x="79.4" y="22.5" transform="rotate(-90 79.4 22.5)">3.3V</text>
<text x="178.7" y="19.5">GND</text>
<text x="192.7" y="21">R16</text>
<text x="205.5" y="20.8">LED4</text>
<text x="207.8" y="18.6">VM</text>
<text x="249.9" y="19.7">3.3V</text>
<text x="107.6" y="25.1">POT1</text>
<text x="107.6" y="27.6">POT2</text>
<text x="183.8" y="25.1">SCL</text>
<text x="192.7" y="25.8">330R</text>
<text x="211.8" y="29.7">GND</text>
<text x="107.6" y="30.2">VBAT</text>
<text x="107.6" y="32.7">SW3</text>
<text x="183.8" y="32.7">SDA</text>
<text x="183.8" y="37.8">CS0</text>
<text x="183.8" y="40.3">CS1</text>
<text x="194" y="39.8">GND</text>
<text x="230.8" y="41.4">R17</text>
<text x="88.6" y="43.9">R11</text>
<text x="96.2" y="46.4">R12</text>
<text x="183.8" y="45.4">SW1</text>
<text x="183.8" y="47.9">SW2</text>
<text x="214.3" y="42.9">BUZZER</text>
<text x="230.8" y="46.2">1K</text>
<text x="257.5" y="47.9">BC847</text>
<text x="257.5" y="45.4">T1</text>
<text x="17.5" y="53.8">330R</text>
<text x="17.5" y="51.5">R1</text>
<text x="30.2" y="51.2">330R</text>
<text x="32.7" y="49">R2</text>
<text x="45.4" y="53.8">330R</text>
<text x="45.4" y="51.5">R3</text>
<text x="58.1" y="53.8">330R</text>
<text x="60.6" y="51.5">R7</text>
<text x="86" y="51.2">330R</text>
<text x="93.7" y="53.8">330R</text>
<text x="106.4" y="53.8">330R</text>
<text x="106.4" y="49">R13</text>
<text x="178.7" y="50.5">BUZZER</text>
<text x="24.6" y="56.1">LD1</text>
<text x="52.5" y="56.1">LD2</text>
<text x="115.2" y="58.1">ENC1-B</text>
<text x="115.2" y="55.6">ENC1-A</text>
<text x="240.7" y="54.3" transform="rotate(-90 240.7 54.3)">R18</text>
<text x="245.5" y="54.3" transform="rotate(-90 245.5 54.3)">10K</text>
<text x="75.6" y="62.7" transform="rotate(-90 75.6 62.7)">LED1</text>
<text x="77.8" y="62.7" transform="rotate(-90 77.8 62.7)">VM</text>
<text x="85.8" y="62.7" transform="rotate(-90 85.8 62.7)">LED2</text>
<text x="87.9" y="62.7" transform="rotate(-90 87.9 62.7)">VM</text>
<text x="95.9" y="62.7" transform="rotate(-90 95.9 62.7)">LED3</text>
<text x="98.1" y="62.7" transform="rotate(-90 98.1 62.7)">VD</text>
<text x="102.6" y="62.7">GND</text>
<text x="115.2" y="63.2">ENC2-B</text>
<text x="115.2" y="60.6">ENC2-A</text>
<text x="249.9" y="65.2">GND</text>
<text x="23.8" y="70.3">GND</text>
<text x="29.5" y="66.2">Led Bicolor</text>
<text x="51.8" y="70.3">GND</text>
<text x="57.4" y="66.2">Led Bicolor</text>
<text x="69.5" y="70.3">GND</text>
<text x="79.7" y="70.3">GND</text>
<text x="89.9" y="70.3">GND</text>
<text x="124" y="72.8">5V</text>
<text x="51.8" y="78.2">3.3V</text>
<text x="34" y="89.8">S1</text>
<text x="39.7" y="92.4">DTSM-6</text>
<text x="52.8" y="92.4" transform="rotate(-90 52.8 92.4)">R5</text>
<text x="57.6" y="92.4" transform="rotate(-90 57.6 92.4)">10K</text>
<text x="60.6" y="97.2">R8</text>
<text x="79.7" y="98.7">SW3</text>
<text x="23.8" y="105.8">GND</text>
<text x="60.6" y="102">1K</text>
<text x="72.1" y="113.5">GND</text>
<text x="31.5" y="123.9">3.3V</text>
<text x="79.7" y="123.9">3.3V</text>
<text x="146.8" y="126.4">5V</text>
<text x="171.1" y="131.7">DC-DC-STEP-UP</text>
<text x="171.1" y="129.2">U21</text>
<text x="243" y="131.7">BATTERY-CHARGER-LI-PROT</text>
<text x="254.2" y="129.2">M1</text>
<text x="41.6" y="136.8">SCL</text>
<text x="41.6" y="134.3">SDA</text>
<text x="87.3" y="136.8">ENC1-B</text>
<text x="87.3" y="134.3">ENC1-A</text>
<text x="224.4" y="136.8">BAT+</text>
<text x="41.6" y="139.4">CS0</text>
<text x="41.6" y="141.9">CS1</text>
<text x="87.3" y="141.9">ENC2-B</text>
<text x="87.3" y="139.4">ENC2-A</text>
<text x="110.2" y="141.9">BAT+</text>
<text x="31.5" y="151.5">GND</text>
<text x="79.7" y="151.5">GND</text>
<text x="116.5" y="155.6">R14</text>
<text x="28.6" y="159.6" transform="rotate(-90 28.6 159.6)">3.3V</text>
<text x="54.4" y="156.9">3.3V</text>
<text x="116.5" y="157.9">10K</text>
<text x="145.7" y="159.2">GND</text>
<text x="41.6" y="167.3">POT1</text>
<text x="46.7" y="164.2">GND</text>
<text x="97.5" y="164.2">GND</text>
<text x="110.2" y="164.7">VBAT</text>
<text x="41.6" y="169.8">POT2</text>
<text x="55.3" y="168.6" transform="rotate(-90 55.3 168.6)">R6</text>
<text x="60.1" y="168.6" transform="rotate(-90 60.1 168.6)">10K</text>
<text x="65.4" y="170.8">1K</text>
<text x="97.5" y="172.4">SW1</text>
<text x="116.5" y="173.4">R15</text>
<text x="65.4" y="175.6">R9</text>
<text x="65.4" y="178.5">1K</text>
<text x="97.5" y="180">SW2</text>
<text x="116.5" y="175.7">10K</text>
<text x="31.5" y="184.6">GND</text>
<text x="48.9" y="183.5">10K</text>
<text x="64" y="183.3">R10</text>
<text x="50.1" y="188.3">R4</text>
<text x="61.4" y="187.5" transform="rotate(-90 61.4 187.5)">3.3V</text>
<text x="130.5" y="187.1">GND</text>
</g>
<g font-size="2.5" fill="#008000">
<text x="18.7" y="124.1">I2C</text>
<text x="64.4" y="124.1">ENCODER</text>
<text x="14.6" y="158.9">SWITCH</text>
</g>
<text font-size="2.5" fill="#800000" x="261" y="145.3">USB</text>
<g font-size="2.1" fill="#505050">
<text x="132.1" y="19.6">1</text>
<text x="132.1" y="22.2">2</text>
<text x="168.4" y="22.2">18</text>
<text x="168.4" y="19.6">19</text>
<text x="132.1" y="24.7">3</text>
<text x="132.1" y="27.3">4</text>
<text x="132.1" y="29.8">5</text>
<text x="168.4" y="29.8">15</text>
<text x="168.4" y="27.3">16</text>
<text x="168.4" y="24.7">17</text>
<text x="132.1" y="32.3">6</text>
<text x="132.1" y="34.9">7</text>
<text x="168.4" y="34.9">13</text>
<text x="168.4" y="32.3">14</text>
<text x="132.1" y="37.4">8</text>
<text x="132.1" y="40">9</text>
<text x="168.4" y="40">11</text>
<text x="168.4" y="37.4">12</text>
<text x="130.9" y="42.5">10</text>
<text x="130.9" y="45">11</text>
<text x="130.9" y="47.6">12</text>
<text x="168.4" y="47.6">8</text>
<text x="168.4" y="45">9</text>
<text x="168.4" y="42.5">10</text>
<text x="130.9" y="50.1">13</text>
<text x="130.9" y="52.7">14</text>
<text x="168.4" y="52.7">6</text>
<text x="168.4" y="50.1">7</text>
<text x="130.9" y="55.2">15</text>
<text x="130.9" y="57.7">16</text>
<text x="168.4" y="57.7">4</text>
<text x="168.4" y="55.2">5</text>
<text x="130.9" y="60.3">17</text>
<text x="130.9" y="62.8">18</text>
<text x="130.9" y="65.4">19</text>
<text x="168.4" y="65.4">1</text>
<text x="168.4" y="62.8">2</text>
<text x="168.4" y="60.3">3</text>
<text x="32.5" y="95.8">1</text>
<text x="39.4" y="95.8">3</text>
<text x="32.5" y="98.4">2</text>
<text x="39.4" y="98.4">4</text>
<text x="247.1" y="137.6">OUT+</text>
<text x="261.5" y="137.6">IN+</text>
<text x="173.4" y="140.1">OUT+</text>
<text x="190.4" y="140.1">IN+</text>
<text x="247.1" y="142.7">B+</text>
<text x="247.1" y="147.7">B-</text>
<text x="173.4" y="150.3">OUT-</text>
<text x="191.2" y="150.3">IN-</text>
<text x="247.1" y="152.8">OUT-</text>
<text x="262.3" y="152.8">IN-</text>
</g>
<g font-size="1.4" fill="#800000">
<text x="20.5" y="59.1">red</text>
<text x="48.4" y="59.1">red</text>
<text x="27.9" y="64.2">green</text>
<text x="55.8" y="64.2">green</text>
</g>
</svg>
